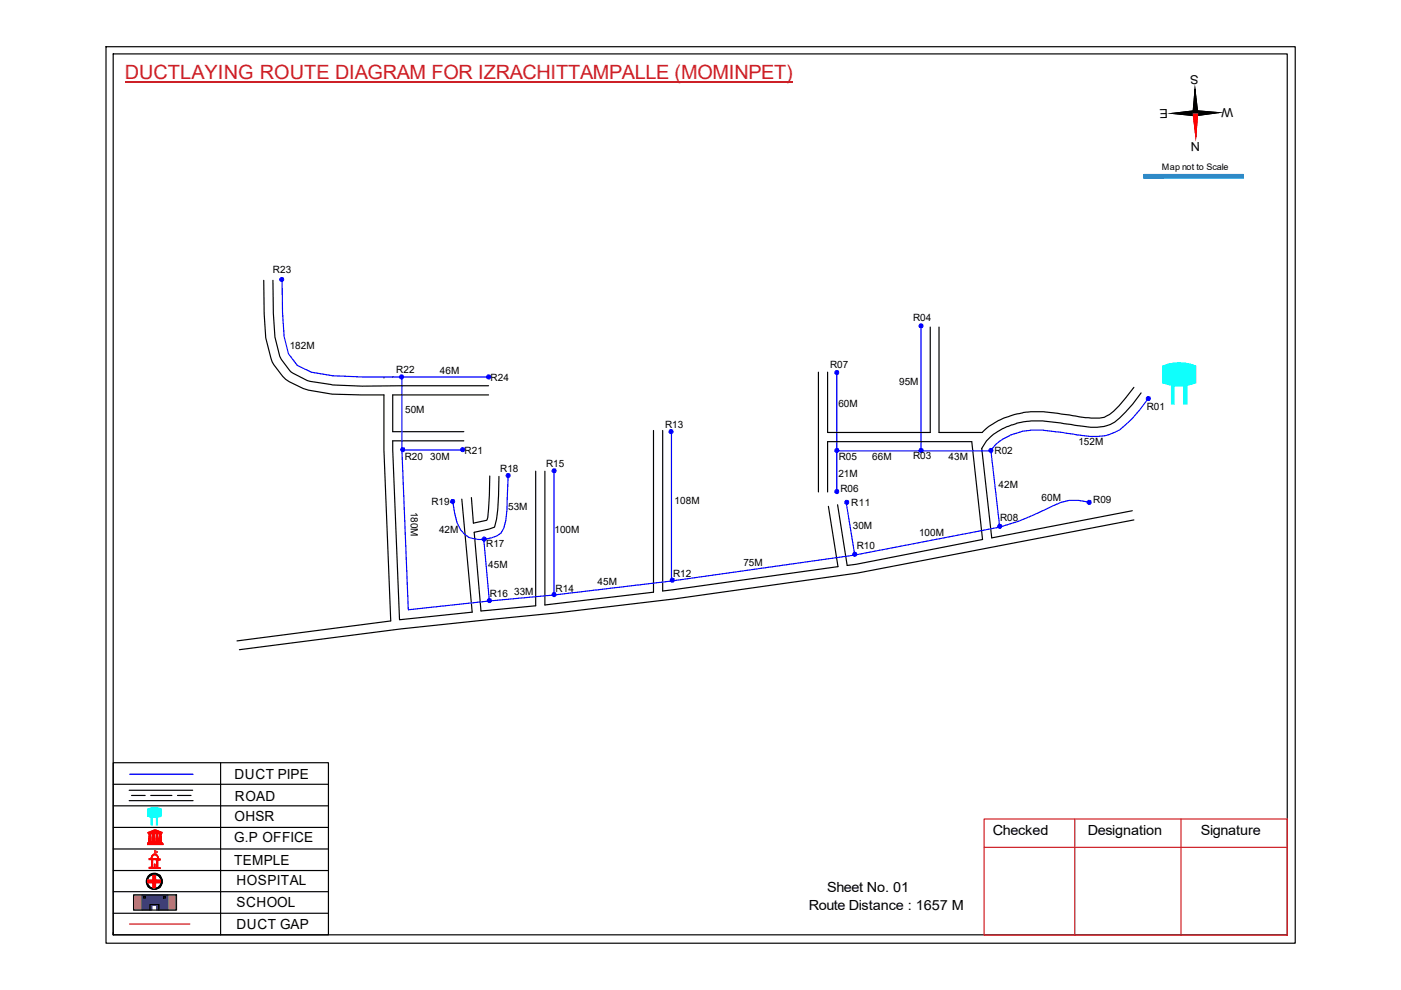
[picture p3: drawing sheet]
<svg xmlns="http://www.w3.org/2000/svg" width="297mm" height="210mm" viewBox="0 0 297 210" stroke-linecap="round" stroke-linejoin="round" font-family="sans-serif">
<path d="M251 81.5h.7v4.2h-.7z" fill-rule="evenodd" fill="#0ffffc"/>
<path d="M251 81.5h.7v4.2h-.7z" fill="none" stroke="#0ffffc" stroke-width=".21"/>
<path d="M248.4 81.5h.6v4.2h-.6z" fill-rule="evenodd" fill="#0ffffc"/>
<path d="M246.5 77.6a9 9 0 0 1 6.9 0v3.5a9 9 0 0 1-6.9 0zM248.4 81.5h.6v4.2h-.6z" fill="none" stroke="#0ffffc" stroke-width=".21"/>
<path d="M246.5 77.6a9.4 9.4 0 0 1 7 0v3.6a10 10 0 0 1-7 0z" fill-rule="evenodd" fill="#0ffffc"/>
<path d="M246.5 77.6a9.4 9.4 0 0 1 7 0v3.6a10 10 0 0 1-7 0z" fill="none" stroke="#0ffffc" stroke-width=".21"/>
<path d="M22.5 9.9h252.1v190.1h-252.1zM24 11.4h248.9v186.8h-248.9zM253.4 19l.1 10M24 197.7v.5" fill="none" stroke="#000" stroke-width=".25"/>
<path d="M208.7 173.7h64.2v24.6h-64.2zM208.7 179.7h64.2M227.9 173.7v24.6M250.4 173.7v24.6" fill="none" stroke="#cd2027" stroke-width=".25"/>
<path d="M26.5 17.4h141.5" fill="none" stroke="#cd2027" stroke-width=".34"/>
<path d="M253.4 23.5l5 .4-5 .7zM248.5 24l4.9-.5v1.1z" fill="#000"/>
<path d="M248.5 24l4.9-.5v1.1zM253.4 23.5l5 .4-5 .7z" fill="none" stroke="#000" stroke-width=".21"/>
<path d="M252.9 24h1.1l-.5 5z" fill="#f00"/>
<path d="M252.9 24h1.1l-.5 5z" fill="none" stroke="#f00" stroke-width=".21"/>
<path d="M253.4 23.5l5 .4-5 .7zM248.5 24l4.9-.5v1.1zM253.4 19l.6 5h-1.1z" fill="#000"/>
<path d="M253.4 19l.6 5h-1.1zM248.5 24l4.9-.5v1.1zM253.4 23.5l5 .4-5 .7z" fill="none" stroke="#000" stroke-width=".21"/>
<path d="M253.4 19l.1 10" fill="none" stroke="#000" stroke-width=".25"/>
<path d="M252.9 24h1.1l-.5 5z" fill="#f00"/>
<path d="M252.9 24h1.1l-.5 5z" fill="none" stroke="#f00" stroke-width=".21"/>
<path d="M253.4 19l.6 5h-1.1z" fill="#000"/>
<path d="M253.4 19l.6 5h-1.1z" fill="none" stroke="#000" stroke-width=".21"/>
<path d="M253.4 24l.1 5" fill="none" stroke="#f00" stroke-width=".25"/>
<path d="M253.4 19v5" fill="none" stroke="#000" stroke-width=".25"/>
<path d="M242.5 37h21.1v.8h-21.1z" fill-rule="evenodd" fill="#0093dd"/>
<path d="M242.5 37h21.1v.8h-21.1z" fill="none" stroke="#0093dd" stroke-width=".21"/>
<path d="M242.5 37h21.1v.7l-21.1 .1z" fill="none" stroke="#0093dd" stroke-width=".25"/>
<path d="M24 166.3h45.6M24 170.9h45.6M24 175.4h45.6M27.4 167.6h13.4M27.4 169.8h13.5M46.8 161.7v36.5M24 189.1h45.6M24 193.6h45.6M24 180h45.6M24 184.6h45.6" fill="none" stroke="#000" stroke-width=".25"/>
<path d="M33.1 173.1h.3v1.8h-.3z" fill-rule="evenodd" fill="#0ffffc"/>
<path d="M33.1 173.1h.3v1.8h-.3z" fill="none" stroke="#0ffffc" stroke-width=".21"/>
<path d="M32 173.1h.3v1.8h-.3z" fill-rule="evenodd" fill="#0ffffc"/>
<path d="M31.3 171.5l1.4-.3 1.5 .3v1.5l-1.5 .3-1.4-.3zM32 173.1h.3v1.8h-.3z" fill="none" stroke="#0ffffc" stroke-width=".21"/>
<path d="M31.3 171.5a3.6 3.6 0 0 1 2.9 0v1.5a2.4 2.4 0 0 1-2.8 .1z" fill-rule="evenodd" fill="#0ffffc"/>
<path d="M31.3 171.5a3.6 3.6 0 0 1 2.9 0v1.5a2.4 2.4 0 0 1-2.8 .1z" fill="none" stroke="#0ffffc" stroke-width=".21"/>
<path d="M31.3 178.9h3.3v.2h-3.3zM31.4 178.6h3v.2h-3zM31.4 176.5l1.5-.6 1.5 .6zM31.5 178.5l2.7 .1zM31.5 176.7h.5v1.7h-.5zM31.7 176.5l1.2-.5 1.2 .5zM32.3 176.7h.5l-.2 .1 .1 1.6h-.4zM32.7 176.3h.4l-.1 .1zM33.1 176.7h.4v1.7h-.4zM33.7 176.7h.5v1.7h-.4l.1-1.6z" fill="none" stroke="#f00" stroke-width=".21"/>
<path d="M33.7 176.7h.5v1.7h-.5z" fill-rule="evenodd" fill="#f00"/>
<path d="M33.7 176.7h.5v1.7h-.5z" fill="none" stroke="#f00" stroke-width=".21"/>
<path d="M33.1 176.7h.5v1.7h-.5z" fill-rule="evenodd" fill="#f00"/>
<path d="M33.1 176.7h.5v1.7h-.5z" fill="none" stroke="#f00" stroke-width=".21"/>
<path d="M32.3 176.7h.5v1.7h-.5z" fill-rule="evenodd" fill="#f00"/>
<path d="M32.3 176.7h.5v1.7h-.5z" fill="none" stroke="#f00" stroke-width=".21"/>
<path d="M31.5 176.7h.5v1.7h-.5z" fill-rule="evenodd" fill="#f00"/>
<path d="M31.5 176.7h.5v1.7h-.5z" fill="none" stroke="#f00" stroke-width=".21"/>
<path d="M32.7 176.2h.4v.3h-.4z" fill-rule="evenodd" fill="#f00"/>
<path d="M31.3 178.9h3.3v.2h-3.3zM31.3 179h3.3M31.4 178.6h2.9v.2h-2.9zM31.4 178.7h2.9M31.5 178.5h2.7v.1h-2.7zM31.5 178.6h2.7M32.7 176.2h.4v.3h-.4z" fill="none" stroke="#f00" stroke-width=".21"/>
<path d="M31.4 176.5l.7-.3a1.6 1.6 0 0 1 2 .2h.2v.2zM32 176.4h.7v-.3zM33.1 176.1l-.1 .3h.7z" fill-rule="evenodd" fill="#f00"/>
<path d="M31.4 176.5l.7-.3a1.6 1.6 0 0 1 2 .2h.2v.2zM32 176.4l.7-.3v.3zM33 176.2l.1-.1 .6 .3h-.7zM32.3 182.2l.9 .1-.1 1.6h-.8zM32.3 181.3a.7 .7 0 0 1 .9-.2 .7 .7 0 0 1 .3 .8l.1 .2h.3v.2h-.5v1.6l.5 .2h-2.3v-.2l.5-.1v-1.6h-.5v-.2h.4zM32.3 181.4a.64 .64 0 0 1 .9-.1 .64 .64 0 0 1 .2 .8l-1.3-.1zM32.7 183.2l.1 .6zM32.8 180.7l.1 .5z" fill="none" stroke="#f00" stroke-width=".21"/>
<path d="M32.8 180.3l.6 .4-.6 .2z" fill="none" stroke="#e66000" stroke-width=".21"/>
<path d="M31.6 182h.4l.2-.6a.82 .82 0 0 1 1-.2 .82 .82 0 0 1 .5 .9h.3v.3h-.4l-.1 .1v1.3l.1 .2h.4v.1h-2.4v-.2h.4l.1-.2v-1.4h-.5zM32.6 181.4l-.3 .2-.1 .4h1.3l-.4-.7zM32.4 182.3v1.6h.8v-1.6zM32.7 183.2h.2v.7h-.2z" fill-rule="evenodd" fill="#f00"/>
<path d="M31.6 182h.4l.2-.6a.82 .82 0 0 1 1-.2 .82 .82 0 0 1 .5 .9h.3v.3h-.4l-.1 .1v1.3l.1 .2h.4v.1h-2.4v-.2h.4l.1-.2v-1.4h-.5zM32.3 181.6l.4-.3h.4l.4 .7h-1.3zM32.4 182.3h.8v1.6h-.8zM32.7 183.2h.2v.7h-.2z" fill="none" stroke="#f00" stroke-width=".21"/>
<path d="M32.8 180.7v.4z" fill="#f00"/>
<path d="M32.8 180.7v.4z" fill="none" stroke="#f00" stroke-width=".21"/>
<path d="M32.8 180.7v.4z" fill="#f00"/>
<path d="M32.8 180.7v.4z" fill="none" stroke="#f00" stroke-width=".21"/>
<path d="M32.8 180.7v.4z" fill="#f00"/>
<path d="M32.8 180.7v.4zM32.8 180.7v.4" fill="none" stroke="#f00" stroke-width=".21"/>
<path d="M32.8 180.9l.1 .2z" fill="#f00"/>
<path d="M32.8 180.9l.1 .2z" fill="none" stroke="#f00" stroke-width=".21"/>
<path d="M32.8 180.9l.1 .2z" fill="#f00"/>
<path d="M32.8 180.9l.1 .2z" fill="none" stroke="#f00" stroke-width=".21"/>
<path d="M32.8 181.1l.1 .1z" fill="#f00"/>
<path d="M32.8 181.1l.1 .1z" fill="none" stroke="#f00" stroke-width=".21"/>
<path d="M32.8 181.1l.1 .1z" fill="#f00"/>
<path d="M32.8 181.1l.1 .1z" fill="none" stroke="#f00" stroke-width=".21"/>
<path d="M32.8 180.3l.6 .3-.1 .2-.5 .1z" fill-rule="evenodd" fill="#e66000"/>
<path d="M32.8 180.3l.6 .3-.1 .2-.5 .1z" fill="none" stroke="#e66000" stroke-width=".21"/>
<path d="M24 161.7h45.6v36.5h-45.6zM27.9 168.7h2.9M32 168.7h4.4M37.6 168.7h2.9" fill="none" stroke="#000" stroke-width=".25"/>
<path d="M27.5 164.2h13.4" fill="none" stroke="#00f" stroke-width=".25"/>
<g fill="none" stroke="#000" stroke-width=".21">
<path d="M31.5 185.7a1.85 1.85 0 0 1 2.5-.1v.2a1.71 1.71 0 0 1-.2 2.3 1.71 1.71 0 0 1-2.3 0 1.71 1.71 0 0 1 0-2.4zM31.6 185.8a1.48 1.48 0 0 1 2.2 .1 1.48 1.48 0 0 1-.3 2.2 1.48 1.48 0 0 1-2.1-.6l-.1-.8z"/>
<circle cx="32.7" cy="186.9" r="1.48"/>
<circle cx="32.7" cy="186.9" r="1.69"/>
</g>
<path d="M31.5 185.7a1.85 1.85 0 0 1 2.5-.1v.2a1.71 1.71 0 0 1-.2 2.3 1.71 1.71 0 0 1-2.3 0 1.71 1.71 0 0 1 0-2.4zM31.6 185.8a1.47 1.47 0 0 0 .1 2.1 1.47 1.47 0 0 0 2 0 1.5 1.5 0 0 0-.6-2.5h-.7z" fill-rule="evenodd" fill="#000"/>
<path d="M31.4 186.6h1.1v-1h.5v1h1v.5h-1v1.1h-.5v-1.1h-1.1z" fill="none" stroke="#f00" stroke-width=".25"/>
<path d="M31.4 186.6h1v-1h.6v1h1v.6h-1v1h-.6v-1h-1z" fill-rule="evenodd" fill="#f00"/>
<path d="M31.4 186.6h1v-1h.6v1h1v.6h-1v1h-.6v-1h-1z" fill="none" stroke="#f00" stroke-width=".21"/>
<path d="M27.5 195.9h12.8" fill="none" stroke="#f00" stroke-width=".25"/>
<path d="M28.3 189.7h1.9v3.3h-1.9zM35.6 189.7h1.9v3.3h-1.9z" fill-rule="evenodd" fill="#c8c92d"/>
<path d="M28.3 189.7h1.9v3.3h-1.9zM35.6 189.7h1.9v3.3h-1.9z" fill="none" stroke="#c8c92d" stroke-width=".21"/>
<path d="M30.1 189.7h5.5v3.3h-2.4v-1.1h-1v1.1h-2.1zM30.5 190.2v.2h.4v-.2zM34.8 190.2v.2h.2v-.2z" fill-rule="evenodd" fill="#22346e"/>
<path d="M30.1 189.7h5.5v3.3h-2.4v-1.1h-1v1.1h-2.1zM30.5 190.2h.4v.2h-.4zM34.8 190.2h.2v.2h-.2z" fill="none" stroke="#22346e" stroke-width=".21"/>
<g fill="none" stroke="#000" stroke-width=".25">
<path d="M55.9 59.4a86.3 86.3 0 0 0 .6 12.9 11.3 11.3 0 0 0 8.9 10.4l5 .9 11 .1v11.8l1.4 36.2M57.9 59.4a94.1 94.1 0 0 0 .5 12.4l.9 3.7 .3 .7 1.8 2.4 .8 .6 2.9 1.5a51.6 51.6 0 0 0 11.6 1.2l26.9-.1M81.4 79.9h.1M83.3 79.9h.1M173.5 78.9v25.4M197.2 69.3v22.4h-21.7v-12.8M199.1 69.3v22.4h9.1a17.1 17.1 0 0 1 13.7-4.3l7 1a16.1 16.1 0 0 0 5.2 .1 8.1 8.1 0 0 0 3.2-2.5l3.1-3.9M98.3 93.5h-15l1.4 37.9 15.4-1.6-2.2-24M103.6 83.7h-20.3v7.8h15M113.6 99.9v28.5l-11.6 1.1-1.5-16.6 3.2-.7 1.2-.4a37.7 37.7 0 0 0 .9-10.8M138.6 91.3v34.3l-23.1 2.7v-28.4M140.5 91.3v34l37.2-5.2-2.1-12.7"/>
<path d="M241.9 83.3a29.5 29.5 0 0 1-5.6 6.2 9.9 9.9 0 0 1-7 .8 65.4 65.4 0 0 0-10.6-1.1 14.5 14.5 0 0 0-9.5 4.3l-1.1 1.6 2.2 18.9 29.8-5.7M103.8 100.9a44.4 44.4 0 0 1-.6 9.3l-2.8 .7M175.5 104.3v-10.7h30.5l2.3 20.8-26.7 5.2-2 .3-2-12.9M240.4 110.2l-58.6 11.3-38.9 5.5-25 3-32.9 3.3-34.2 4.5M28.3 189.7h9.1v3.3h-9.1zM30.4 190.1h.5v.3h-.5zM31.8 193v-1.2h1.9v1.2M34.7 190.1h.4v.3h-.4z"/>
</g>
<g fill="none" stroke="#00f" stroke-width=".25">
<path d="M59.8 59.4l.1 6.8 .3 5.2 1 3.6 1.8 2.5 3 1.4 4.6 .8 6.2 .2h8.4M85.2 79.9v15.5l1.4 33.9 17.2-1.9 13.7-1.2 24.9-3 38.8-5.5 30.8-5.9M85.2 79.9h18.4M177.4 78.9v25.4M195.3 69.3v26.3M85.2 95.4h13.1M117.5 99.9v26.3M142.4 91.3v31.9M177.4 95.6h32.7M210.1 95.6l1.9 16.2M243.5 84.5a27.8 27.8 0 0 1-6.1 6.6 11.9 11.9 0 0 1-8.3 1.2l-5.4-.8a15.5 15.5 0 0 0-11 1.5 6.3 6.3 0 0 0-2.6 2.6M96 106.2l.4 2.6a6.3 6.3 0 0 0 3 5.2l2.1 .4h1.1"/>
<path d="M102.6 114.4l1.2 13M107.7 101l-.2 7.2-.3 2.2a3.5 3.5 0 0 1-3 3.6l-1.6 .4M179.4 106.8l1.8 10.9M231.1 106.5a9.5 9.5 0 0 0-7.7 .7 63.7 63.7 0 0 1-11.4 4.6"/>
</g>
<circle cx="243.5" cy="84.5" r=".44" fill="#00f"/>
<circle cx="243.5" cy="84.5" r=".44" fill="none" stroke="#00f" stroke-width=".21"/>
<circle cx="210.1" cy="95.5" r=".44" fill="#00f"/>
<circle cx="210.1" cy="95.5" r=".44" fill="none" stroke="#00f" stroke-width=".21"/>
<circle cx="212" cy="111.5" r=".44" fill="#00f"/>
<circle cx="212" cy="111.5" r=".44" fill="none" stroke="#00f" stroke-width=".21"/>
<circle cx="230.9" cy="106.5" r=".44" fill="#00f"/>
<circle cx="230.9" cy="106.5" r=".44" fill="none" stroke="#00f" stroke-width=".21"/>
<circle cx="181.2" cy="117.5" r=".44" fill="#00f"/>
<circle cx="181.2" cy="117.5" r=".44" fill="none" stroke="#00f" stroke-width=".21"/>
<circle cx="177.4" cy="104.2" r=".44" fill="#00f"/>
<circle cx="177.4" cy="104.2" r=".44" fill="none" stroke="#00f" stroke-width=".21"/>
<circle cx="177.4" cy="95.5" r=".44" fill="#00f"/>
<circle cx="177.4" cy="95.5" r=".44" fill="none" stroke="#00f" stroke-width=".21"/>
<circle cx="177.4" cy="79" r=".44" fill="#00f"/>
<circle cx="177.4" cy="79" r=".44" fill="none" stroke="#00f" stroke-width=".21"/>
<circle cx="195.3" cy="69" r=".44" fill="#00f"/>
<circle cx="195.3" cy="69" r=".44" fill="none" stroke="#00f" stroke-width=".21"/>
<circle cx="142.3" cy="91.5" r=".44" fill="#00f"/>
<circle cx="142.3" cy="91.5" r=".44" fill="none" stroke="#00f" stroke-width=".21"/>
<circle cx="142.5" cy="123" r=".44" fill="#00f"/>
<circle cx="142.5" cy="123" r=".44" fill="none" stroke="#00f" stroke-width=".21"/>
<circle cx="117.5" cy="126" r=".44" fill="#00f"/>
<circle cx="117.5" cy="126" r=".44" fill="none" stroke="#00f" stroke-width=".21"/>
<circle cx="117.5" cy="99.8" r=".44" fill="#00f"/>
<circle cx="117.5" cy="99.8" r=".44" fill="none" stroke="#00f" stroke-width=".21"/>
<circle cx="103.8" cy="127.3" r=".44" fill="#00f"/>
<circle cx="103.8" cy="127.3" r=".44" fill="none" stroke="#00f" stroke-width=".21"/>
<circle cx="102.7" cy="114.3" r=".44" fill="#00f"/>
<circle cx="102.7" cy="114.3" r=".44" fill="none" stroke="#00f" stroke-width=".21"/>
<circle cx="107.7" cy="100.8" r=".44" fill="#00f"/>
<circle cx="107.7" cy="100.8" r=".44" fill="none" stroke="#00f" stroke-width=".21"/>
<circle cx="85.4" cy="95.3" r=".44" fill="#00f"/>
<circle cx="85.4" cy="95.3" r=".44" fill="none" stroke="#00f" stroke-width=".21"/>
<circle cx="98.1" cy="95.3" r=".44" fill="#00f"/>
<circle cx="98.1" cy="95.3" r=".44" fill="none" stroke="#00f" stroke-width=".21"/>
<circle cx="85.1" cy="79.9" r=".44" fill="#00f"/>
<circle cx="85.1" cy="79.9" r=".44" fill="none" stroke="#00f" stroke-width=".21"/>
<circle cx="103.6" cy="79.9" r=".44" fill="#00f"/>
<circle cx="103.6" cy="79.9" r=".44" fill="none" stroke="#00f" stroke-width=".21"/>
<circle cx="59.7" cy="59.2" r=".44" fill="#00f"/>
<circle cx="59.7" cy="59.2" r=".44" fill="none" stroke="#00f" stroke-width=".21"/>
<circle cx="179.5" cy="106.5" r=".44" fill="#00f"/>
<circle cx="179.5" cy="106.5" r=".44" fill="none" stroke="#00f" stroke-width=".21"/>
<circle cx="195.3" cy="95.5" r=".44" fill="#00f"/>
<circle cx="195.3" cy="95.5" r=".44" fill="none" stroke="#00f" stroke-width=".21"/>
<path d="M99.9 105.5l.5 5.4" fill="none" stroke="#000" stroke-width=".25"/>
<circle cx="96" cy="106.3" r=".44" fill="#00f"/>
<circle cx="96" cy="106.3" r=".44" fill="none" stroke="#00f" stroke-width=".21"/>
<path d="M82.8 131.7l-32.6 4.2" fill="none" stroke="#000" stroke-width=".25"/>
<text font-size="4.2" fill="#cd2027" x="26.5" y="16.8">DUCTLAYING ROUTE DIAGRAM FOR IZRACHITTAMPALLE (MOMINPET)</text>
<g font-size="3">
<text x="49.7" y="165.1">DUCT PIPE</text>
<text x="49.7" y="174">OHSR</text>
<text x="49.8" y="169.8">ROAD</text>
<text x="49.7" y="178.6">G.P OFFICE</text>
<text x="210.5" y="177.1">Checked</text>
<text x="230.7" y="177.1">Designation</text>
<text x="254.6" y="177.1">Signature</text>
<text x="49.7" y="183.3">TEMPLE</text>
<text x="50.2" y="187.6">HOSPITAL</text>
<text x="175.4" y="189.1">Sheet No. 01</text>
<text x="50.2" y="196.9">DUCT GAP</text>
<text x="50.2" y="192.4">SCHOOL</text>
<text x="171.5" y="193">Route Distance : 1657 M</text>
</g>
<g font-size="2.7">
<text x="254.1" y="16" transform="rotate(179 254.1 16)">S</text>
<text x="247.6" y="23.1" transform="rotate(179 247.6 23.1)">E</text>
<text x="261.5" y="22.9" transform="rotate(179 261.5 22.9)">W</text>
<text x="254.4" y="30.1" transform="rotate(179 254.4 30.1)">N</text>
</g>
<g font-size="2.1">
<text x="57.9" y="57.9">R23</text>
<text x="193.6" y="68.2">R04</text>
<text x="61.4" y="73.9">182M</text>
<text x="176" y="78">R07</text>
<text x="84" y="79.2">R22</text>
<text x="93.3" y="79.2">46M</text>
<text x="104" y="80.7">R24</text>
<text x="190.6" y="81.7">95M</text>
<text x="85.9" y="87.6">50M</text>
<text x="177.8" y="86.3">60M</text>
<text x="243.1" y="87">R01</text>
<text x="141" y="90.7">R13</text>
<text x="228.6" y="94.4">152M</text>
<text x="85.8" y="97.5">R20</text>
<text x="91.2" y="97.5">30M</text>
<text x="98.5" y="96.2">R21</text>
<text x="106" y="100">R18</text>
<text x="115.8" y="99.1">R15</text>
<text x="177.8" y="101.1">21M</text>
<text x="177.8" y="97.5">R05</text>
<text x="185" y="97.6">66M</text>
<text x="193.6" y="97.4">R03</text>
<text x="201.1" y="97.5">43M</text>
<text x="210.9" y="96.2">R02</text>
<text x="91.5" y="107">R19</text>
<text x="143" y="106.8">108M</text>
<text x="178.2" y="104.4">R06</text>
<text x="180.5" y="107.2">R11</text>
<text x="211.7" y="103.4">42M</text>
<text x="220.8" y="106.2">60M</text>
<text x="231.8" y="106.7">R09</text>
<text x="87.1" y="108.5" transform="rotate(90 87.1 108.5)">180M</text>
<text x="93.1" y="113">42M</text>
<text x="107.7" y="108.1">53M</text>
<text x="117.6" y="113">100M</text>
<text x="180.8" y="112.1">30M</text>
<text x="194.9" y="113.6">100M</text>
<text x="212" y="110.5">R08</text>
<text x="103.1" y="116">R17</text>
<text x="181.6" y="116.5">R10</text>
<text x="103.5" y="120.4">45M</text>
<text x="117.8" y="125.5">R14</text>
<text x="126.7" y="124">45M</text>
<text x="142.7" y="122.4">R12</text>
<text x="157.6" y="120.1">75M</text>
<text x="103.8" y="126.6">R16</text>
<text x="109" y="126.2">33M</text>
</g>
<text font-size="1.9" x="246.3" y="36.1">Map not to Scale</text>
</svg>
